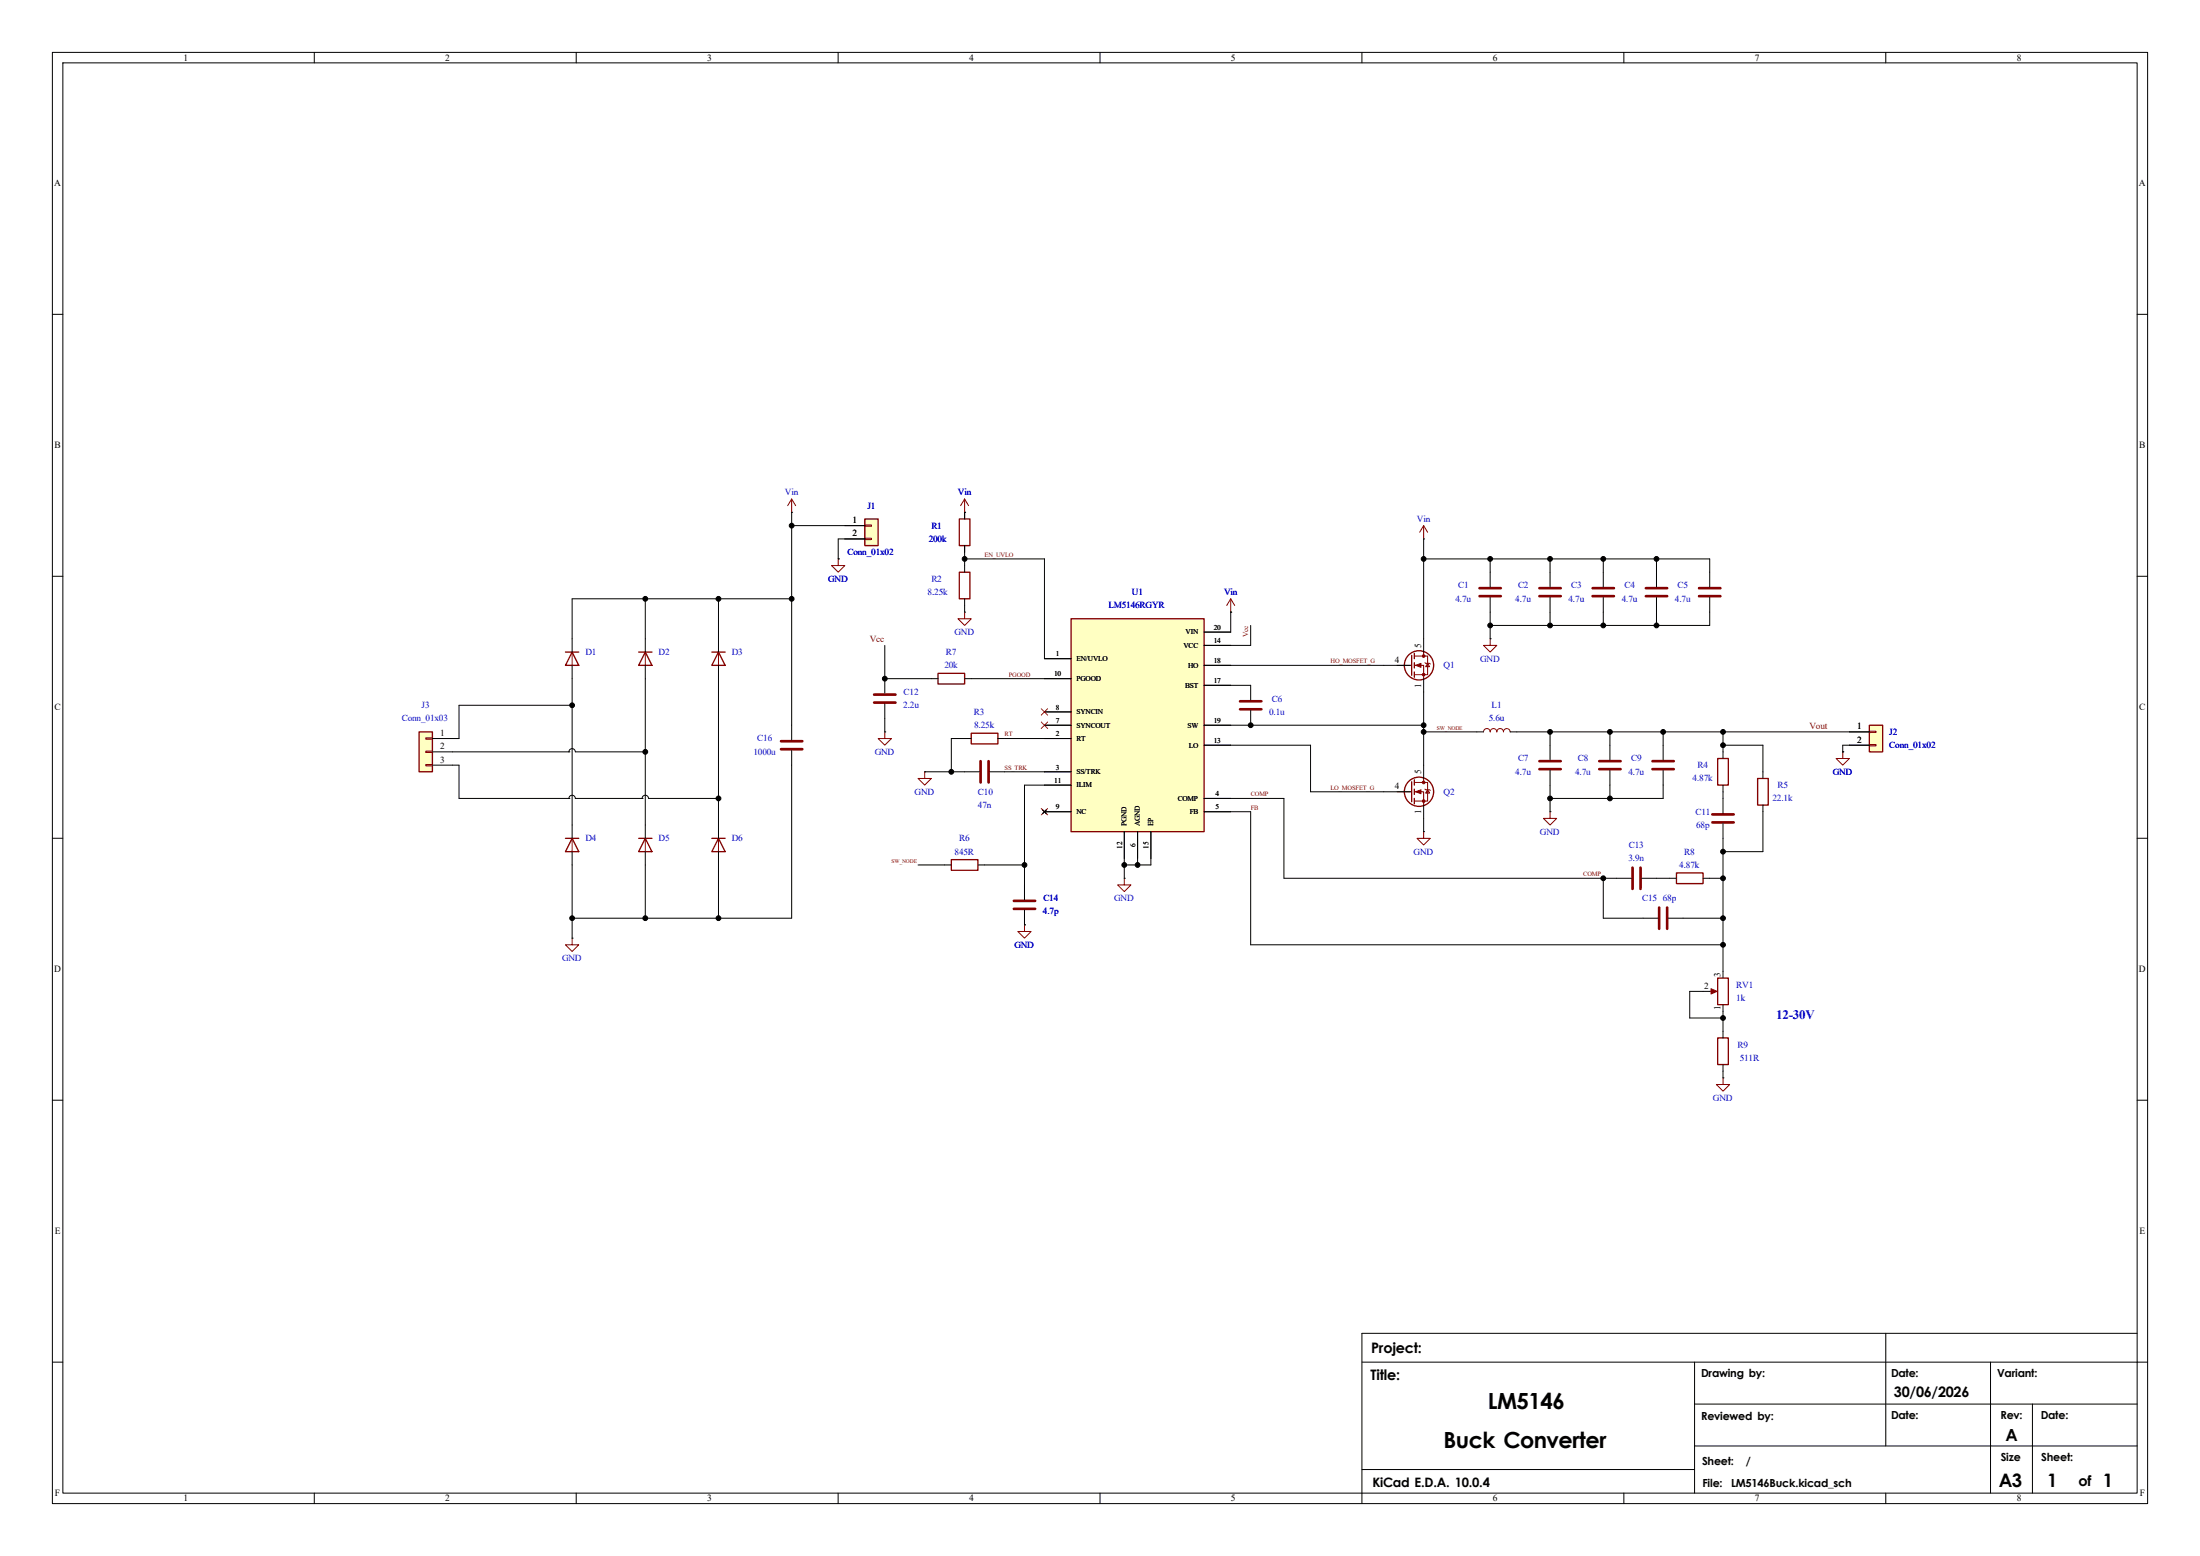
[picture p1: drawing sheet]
<svg xmlns="http://www.w3.org/2000/svg" width="420mm" height="297mm" viewBox="0 0 420 297" stroke-linecap="round" stroke-linejoin="round" font-family="sans-serif">
<g fill="none" stroke="#000" stroke-width=".19">
<path d="M10 10h400v277h-400zM12 12h396v273h-396zM60 10v2M110 10v2M160 10v2M210 10v2M260 10v2M310 10v2M360 10v2M10 60h2M408 60h2M10 110h2"/>
<path d="M271.8 102.9h.1M284.5 109.2v2.8M284.5 114v2.8M295.9 109.2v2.8M295.9 114v2.8M306.1 109.2v2.8M306.1 114v2.8M316.2 109.2v2.8M316.2 114v2.8M326.4 109.2v2.8M326.4 114v2.8M408 110h2"/>
<path d="M137.2 121.9v2.6M137.2 127v2.5M168.9 129.5v2.8M168.9 134.4v2.8M177.8 129.5h1.3M184.1 129.5h1.3M238.8 130.8v2.8M238.8 135.6v2.8M281.9 139.7h1.3M288.3 139.7h1.3M10 160h2M295.9 154.9h.1"/>
<path d="M328.9 143.5v1.3M328.9 149.9v1.2M351.8 143.5h.1M408 160h2M313.7 175.3h2.8M318.5 175.3h2.8M318.8 167.6h1.2M325.1 167.6h1.3M325.1 189.2h1.3M328.9 185.4v1.3M328.9 191.8v1.2M328.9 196.9v1.2"/>
<path d="M10 210h2M328.9 205.7h.1M328.9 203.2v1.3M408 210h2M360 254.5v21.5M408 254.5h-148v32.5M10 260h2M260 260h150M323.5 276h84.5M323.5 260v25M323.5 268h84.5M380 260v25"/>
<path d="M388 268v17M60 285v2M110 285v2M160 285v2M210 285v2M260 280.5h63.5M310 285v2M360 285v2"/>
</g>
<path d="M271.8 100.3l-.8 1.3M271.8 100.3l.7 1.3M271.8 100.3v2.6M137.2 124.5v2.5M283.2 139.7a.64 .64 0 0 1 .6-.6 .64 .64 0 0 1 .7 .6 .64 .64 0 0 1 .6-.6 .64 .64 0 0 1 .6 .6 .64 .64 0 0 1 .7-.6 .64 .64 0 0 1 .6 .6 .64 .64 0 0 1 .7-.6 .64 .64 0 0 1 .6 .6M295.9 154.9v1.3h1.3l-1.3 1.3-1.3-1.3h1.3M351.8 143.5v1.3h1.3l-1.3 1.3-1.3-1.3h1.3M326.4 189.2h1M328.9 205.7v1.3h1.3l-1.3 1.3-1.2-1.3h1.2" fill="none" stroke="#840000" stroke-width=".19"/>
<path d="M135.9 124.5h2.5M137.2 124.5l1.2 2.5h-2.5zM179.1 128.5h5v2.1h-5zM327.9 144.8h2v5.1h-2zM320 166.6h5.1v2.1h-5.1zM327.9 198.1h2v5.1h-2zM327.9 186.7h2v5.1h-2z" fill="none" stroke="#840000" stroke-width=".25"/>
<g fill="none" stroke="#840000" stroke-width=".51">
<path d="M282.4 113.8h4.1M282.4 112.3h4.1M293.9 113.8h4M293.9 112.3h4M304 113.8h4.1M304 112.3h4.1M314.2 113.8h4.1M314.2 112.3h4.1M324.4 113.8h4M324.4 112.3h4M166.9 134.1h4M166.9 132.6h4"/>
<path d="M236.7 135.4h4.1M236.7 133.9h4.1M316.7 173.2v4.1M318.3 173.2v4.1"/>
</g>
<path d="M326.6 188.7l1.2 .5-1.2 .5z" fill="#840000" stroke="#840000" stroke-width=".19"/>
<path d="M356.9 138.4h2.5v5.1h-2.5z" fill="#ffffc2"/>
<path d="M356.9 138.4h2.5v5.1h-2.5z" fill="none" stroke="#840000" stroke-width=".25"/>
<path d="M284.5 121.9v1.3h1.2l-1.2 1.3-1.3-1.3h1.3M356.9 139.6h1.2v.2h-1.2zM356.9 142.1h1.2v.3h-1.2z" fill="none" stroke="#840000" stroke-width=".19"/>
<path d="M284.5 121.9h.1M353.1 139.7h3.8M307.3 142.2v2.8M307.3 147.1v2.8M353.1 142.2h3.8" fill="none" stroke="#000" stroke-width=".19"/>
<path d="M305.3 146.8h4.1M305.3 145.3h4.1" fill="none" stroke="#840000" stroke-width=".51"/>
<path d="M165.1 99.1h2.5v5h-2.5z" fill="#ffffc2"/>
<g fill="none" stroke="#840000" stroke-width=".25">
<path d="M165.1 99.1h2.5v5h-2.5zM269.5 125.1v3.8M270 124.7v1M270 126.5v1M270 128.3v1"/>
<circle cx="270.9" cy="127" r="2.79"/>
</g>
<path d="M160 106.7v1.3h-1.3l1.3 1.2 1.3-1.2h-1.3M165.1 100.2h1.3v.3h-1.3zM165.1 102.7h1.3v.3h-1.3zM266.7 127h2.8M270 125.2h2.5v3.6h-2.5M270 127h1.8v2.5M271.8 124.5v.7M272 126.5l1 .2M272.5 126.6l.4 .7h-.7z" fill="none" stroke="#840000" stroke-width=".19"/>
<path d="M160 106.7h.1M161.3 100.3h3.8M161.3 102.9h3.8M264.2 127h5M271.8 121.9v2.6M271.8 129.5v2.6M308.6 167.6h2.8M313.4 167.6h2.8" fill="none" stroke="#000" stroke-width=".19"/>
<g fill="#840000" stroke="#840000" stroke-width=".19">
<path d="M270.3 127l1-.4v.8z"/>
<circle cx="271.8" cy="125.2" r=".25"/>
<circle cx="271.8" cy="128.8" r=".25"/>
</g>
<path d="M311.7 165.6v4.1M313.2 165.6v4.1" fill="none" stroke="#840000" stroke-width=".51"/>
<path d="M204.5 118.1h25.4v40.7h-25.4z" fill="#ffffc2"/>
<g fill="none" stroke="#840000" stroke-width=".25">
<path d="M204.5 118.1h25.4v40.7h-25.4zM107.9 124.5h2.6M109.2 124.5l1.3 2.5h-2.6zM121.9 124.5h2.6M123.2 124.5l1.3 2.5h-2.6zM269.5 149.2v3.8M270 148.8v1.1M270 150.6v1M270 152.4v1M335.5 148.6h2.1v5.1h-2.1zM135.9 160h2.5M137.2 160l1.2 2.6h-2.5z"/>
<path d="M181.6 164.1h5.1v2h-5.1z"/>
<circle cx="270.9" cy="151.1" r="2.79"/>
</g>
<g fill="none" stroke="#000" stroke-width=".19">
<path d="M151.1 97.8h.1M234.9 116.8h.1M109.2 121.9v2.6M109.2 127v2.5M123.2 121.9v2.6M123.2 127v2.5M151.1 138.4v2.8M168.9 139.7h.1M199.4 125.7h5.1M199.4 138.4h5.1M199.4 135.9h5.1M199.4 129.5h5.1"/>
<path d="M229.9 138.4h5M229.9 123.2h5M229.9 130.8h5M229.9 127h5M229.9 120.7h5M137.2 157.5v2.5M151.1 143.3v2.8M176.5 147.3h.1M184.1 147.3h2.8M189 147.3h2.8M199 154.6l.8 .7M199.4 141h5.1"/>
<path d="M199.4 147.3h5.1M199.4 154.9h5.1M199.4 149.9h5.1M199.8 154.6l-.8 .7M214.6 158.8v5M217.2 158.8v5M219.7 158.8v5M229.9 152.4h5M229.9 154.9h5M229.9 142.2h5M264.2 151.1h5M271.8 158.8h.1"/>
<path d="M271.8 146.1v2.5M271.8 153.7v2.5M295.9 142.2v2.8M295.9 147.1v2.8M317.5 142.2v2.8M317.5 147.1v2.8M328.9 152.4v2.8M328.9 157.2v2.8M336.5 147.3v1.3M336.5 153.7v1.2M137.2 162.6v2.5M180.3 165.1h1.3"/>
<path d="M186.7 165.1h1.3M195.6 176.5h.1M195.6 168.9v2.8M195.6 173.7v2.8M214.6 167.6h.1"/>
</g>
<g fill="none" stroke="#840000" stroke-width=".19">
<path d="M151.1 95.3l-.7 1.2M151.1 95.3l.8 1.2M151.1 95.3v2.5M234.9 114.3l-.7 1.3M234.9 114.3l.8 1.3M234.9 114.3v2.5M109.2 124.5v2.5M123.2 124.5v2.5M168.9 139.7v1.3h-1.3l1.3 1.2 1.3-1.2h-1.3M176.5 147.3v1.3h1.3l-1.3 1.3-1.2-1.3h1.2M266.7 151.1h2.8M270 149.4h2.5v3.5h-2.5"/>
<path d="M270 151.1h1.8v2.6M271.8 158.8v1.2h1.2l-1.2 1.3-1.3-1.3h1.3M271.8 148.6v.8M272 150.6l1 .3M272.5 150.7l.4 .7h-.7zM137.2 160v2.6M195.6 176.5v1.3h-1.3l1.3 1.3 1.2-1.3h-1.2M214.6 167.6v1.3h1.3l-1.3 1.3-1.2-1.3h1.2"/>
</g>
<g fill="#840000" stroke="#840000" stroke-width=".19">
<path d="M270.3 151.1l1-.4v.8z"/>
<circle cx="271.8" cy="149.4" r=".25"/>
<circle cx="271.8" cy="152.9" r=".25"/>
</g>
<path d="M149.1 143h4.1M149.1 141.5h4.1M187.2 145.3v4.1M188.7 145.3v4.1M293.9 146.8h4M293.9 145.3h4M315.5 146.8h4M315.5 145.3h4M326.9 157h4.1M326.9 155.4h4.1M193.5 173.5h4.1M193.5 172h4.1" fill="none" stroke="#840000" stroke-width=".51"/>
<path d="M80 139.7h2.5v7.6h-2.5z" fill="#ffffc2"/>
<path d="M183.1 99.1h2.1v5h-2.1zM183.1 109.2h2.1v5.1h-2.1zM80 139.7h2.5v7.6h-2.5zM185.4 140h5.1v2h-5.1zM107.9 160h2.6M109.2 160l1.3 2.6h-2.6zM121.9 160h2.6M123.2 160l1.3 2.6h-2.6z" fill="none" stroke="#840000" stroke-width=".25"/>
<path d="M184.1 95.3l-.7 1.2M184.1 95.3l.8 1.2M184.1 95.3v2.5M184.1 116.8v1.3h1.3l-1.3 1.3-1.2-1.3h1.2M81.3 140.8h1.2v.3h-1.2zM81.3 143.4h1.2v.2h-1.2zM81.3 145.9h1.2v.3h-1.2zM109.2 179.1v1.2h1.3l-1.3 1.3-1.3-1.3h1.3M109.2 160v2.6M123.2 160v2.6" fill="none" stroke="#840000" stroke-width=".19"/>
<g fill="none" stroke="#000" stroke-width=".19">
<path d="M151.1 97.8v40.6M184.1 97.8h.1M184.1 97.8v1.3M123.2 114.3v7.6M137.2 114.3v7.6M151.1 114.3h-41.9v7.6M151.1 100.3h14M160 106.7h.1M165.1 102.9h-5.1v3.8M184.1 116.8h.1M184.1 104.1v5.1M184.1 114.3v2.5"/>
<path d="M184.1 106.7h15.3v19h5.1M234.9 116.8h.1M234.9 116.8v3.9h-5M238.8 119.4v3.8h-8.9M271.8 106.7h54.6v2.5M271.8 102.9v19M284.5 106.7v2.5M284.5 116.8v5.1M295.9 106.7v2.5M295.9 116.8v2.6M306.1 106.7v2.5M306.1 116.8v2.6"/>
<path d="M316.2 106.7v2.5M316.2 116.8v2.6M326.4 116.8v2.6h-41.9M109.2 134.6h-21.6v6.4h-5.1M109.2 129.5v30.5M123.2 129.5v30.5M137.2 129.5v28M168.9 123.2v6.3h8.9M168.9 137.2v2.5M185.4 129.5h19.1M199.4 138.4h5.1M199.4 135.9h5.1"/>
<path d="M229.9 127h34.3M229.9 138.4h41.9M229.9 130.8h8.9M271.8 132.1v14M271.8 139.7h10.1M289.6 139.7h67.3M295.9 139.7v2.5M307.3 139.7v2.5M317.5 139.7v2.5M328.9 139.7v3.8M82.5 143.5h26.1M82.5 146.1h5.1v6.3h21"/>
<path d="M108.6 152.4h.1M108.6 152.4l.2-.4 .4-.2 .5 .2 .1 .4h12.8M108.6 143.5h.1M108.6 143.5l.2-.4 .4-.2 .5 .2 .1 .4h13.4M122.6 152.4h.1M122.6 152.4l.2-.4 .4-.2 .4 .2 .2 .4h13.4M151.1 146.1v29.2h-41.9M176.5 147.3h7.6M185.4 141h-3.8v6.3M190.5 141h14M191.8 147.3h12.7M199 154.6l.8 .7"/>
<path d="M199.4 154.9h5.1M199.8 154.6l-.8 .7M204.5 149.9h-8.9v21.8M214.6 158.8v8.8M217.2 158.8v6.3M219.7 158.8v6.3h-5.1M229.9 152.4h15.2v15.2h63.5M229.9 142.2h20.3v8.9h14M229.9 154.9h8.9v25.4h90.1M271.8 156.2v2.6M295.9 149.9v5M307.3 149.9v2.5"/>
<path d="M317.5 149.9v2.5h-21.6M328.9 151.1v1.3M328.9 142.2h7.6v5.1M336.5 154.9v7.7h-7.6M351.8 143.5h.1M356.9 142.2h-5.1v1.3M109.2 179.1h.1M109.2 162.6v16.5M123.2 162.6v12.7M137.2 165.1v10.2M175.3 165.1h5M188 165.1h7.6"/>
<path d="M195.6 176.5h.1M195.6 173.7v2.8M306.1 167.6v7.7h7.6M316.2 167.6h2.6M321.3 175.3h7.6M326.4 167.6h2.5M328.9 160v25.4M325.1 189.2h-2.5v5.1h6.3M328.9 193v3.9M328.9 204.5v1.2"/>
</g>
<path d="M198.8 135.3l1.2 1.2M198.8 137.8l1.2 1.2M200 135.3l-1.2 1.2M200 137.8l-1.2 1.2M198.8 154.3l1.2 1.2M200 154.3l-1.2 1.2" fill="none" stroke="#f00" stroke-width=".19"/>
<g fill="#000" stroke="#000" stroke-width=".19">
<circle cx="123.2" cy="114.3" r=".46"/>
<circle cx="137.2" cy="114.3" r=".46"/>
<circle cx="151.1" cy="100.3" r=".46"/>
<circle cx="151.1" cy="114.3" r=".46"/>
<circle cx="184.1" cy="106.7" r=".46"/>
<circle cx="271.8" cy="106.7" r=".46"/>
<circle cx="284.5" cy="119.4" r=".46"/>
<circle cx="284.5" cy="106.7" r=".46"/>
<circle cx="295.9" cy="106.7" r=".46"/>
<circle cx="295.9" cy="119.4" r=".46"/>
<circle cx="306.1" cy="106.7" r=".46"/>
<circle cx="306.1" cy="119.4" r=".46"/>
<circle cx="316.2" cy="106.7" r=".46"/>
<circle cx="316.2" cy="119.4" r=".46"/>
<circle cx="109.2" cy="134.6" r=".46"/>
<circle cx="168.9" cy="129.5" r=".46"/>
<circle cx="238.8" cy="138.4" r=".46"/>
<circle cx="271.8" cy="139.7" r=".46"/>
<circle cx="271.8" cy="138.4" r=".46"/>
<circle cx="295.9" cy="139.7" r=".46"/>
<circle cx="307.3" cy="139.7" r=".46"/>
<circle cx="317.5" cy="139.7" r=".46"/>
<circle cx="328.9" cy="139.7" r=".46"/>
<circle cx="123.2" cy="143.5" r=".46"/>
<circle cx="137.2" cy="152.4" r=".46"/>
<circle cx="181.6" cy="147.3" r=".46"/>
<circle cx="295.9" cy="152.4" r=".46"/>
<circle cx="307.3" cy="152.4" r=".46"/>
<circle cx="328.9" cy="142.2" r=".46"/>
<circle cx="109.2" cy="175.3" r=".46"/>
<circle cx="123.2" cy="175.3" r=".46"/>
<circle cx="137.2" cy="175.3" r=".46"/>
<circle cx="195.6" cy="165.1" r=".46"/>
<circle cx="214.6" cy="165.1" r=".46"/>
<circle cx="217.2" cy="165.1" r=".46"/>
<circle cx="306.1" cy="167.6" r=".46"/>
<circle cx="328.9" cy="167.6" r=".46"/>
<circle cx="328.9" cy="175.3" r=".46"/>
<circle cx="328.9" cy="162.6" r=".46"/>
<circle cx="328.9" cy="194.3" r=".46"/>
<circle cx="328.9" cy="180.3" r=".46"/>
</g>
<g font-size="4.2">
<text x="284" y="269">LM5146</text>
<text x="275.6" y="276.4">Buck Converter</text>
</g>
<g font-size="3.5">
<text x="381.6" y="283.8">A3</text>
<text x="390.8" y="283.8">1</text>
<text x="401.4" y="283.8">1</text>
</g>
<text font-size="3.2" x="382.8" y="275">A</text>
<g font-size="2.8">
<text x="261.6" y="263.3">Title:</text>
<text x="261.8" y="258.2">Project:</text>
<text x="361.6" y="266.6">30/06/2026</text>
<text x="396.8" y="283.7">of</text>
</g>
<text font-size="2.5" fill="#0000c2" x="339.1" y="194.4">12-30V</text>
<text font-size="2.5" x="262" y="283.9">KiCad E.D.A. 10.0.4</text>
<g font-size="2.1">
<text x="324.8" y="262.9">Drawing by:</text>
<text x="361" y="262.8">Date:</text>
<text x="381.3" y="262.8">Variant:</text>
<text x="324.8" y="271">Reviewed by:</text>
<text x="361" y="270.8">Date:</text>
<text x="381.9" y="270.8">Rev:</text>
<text x="389.6" y="270.9">Date:</text>
<text x="324.9" y="279.6">Sheet:</text>
<text x="333.3" y="279.6">/</text>
<text x="381.9" y="278.9">Size</text>
<text x="389.7" y="278.9">Sheet:</text>
<text x="325" y="283.8">File:</text>
<text x="330.5" y="283.8">LM5146Buck.kicad_sch</text>
</g>
<g font-size="1.8">
<text x="35" y="11.6">1</text>
<text x="85" y="11.6">2</text>
<text x="135" y="11.6">3</text>
<text x="185" y="11.6">4</text>
<text x="235" y="11.6">5</text>
<text x="285" y="11.6">6</text>
<text x="335" y="11.6">7</text>
<text x="385" y="11.6">8</text>
<text x="10.3" y="35.6">A</text>
<text x="408.3" y="35.6">A</text>
<text x="10.4" y="85.6">B</text>
<text x="408.4" y="85.6">B</text>
<text x="162.8" y="99.9">1</text>
<text x="162.8" y="102.4">2</text>
<text x="271.3" y="123.6" transform="rotate(-90 271.3 123.6)">5</text>
<text x="266.3" y="126.5">4</text>
<text x="271.3" y="131.3" transform="rotate(-90 271.3 131.3)">1</text>
<text x="10.4" y="135.6">C</text>
<text x="408.4" y="135.6">C</text>
<text x="84" y="140.5">1</text>
<text x="84" y="143">2</text>
<text x="354.5" y="139.2">1</text>
<text x="354.5" y="141.8">2</text>
<text x="84" y="145.6">3</text>
<text x="271.3" y="147.8" transform="rotate(-90 271.3 147.8)">5</text>
<text x="266.3" y="150.7">4</text>
<text x="271.3" y="155.4" transform="rotate(-90 271.3 155.4)">1</text>
<text x="10.3" y="185.6">D</text>
<text x="408.3" y="185.6">D</text>
<text x="325.3" y="188.8">2</text>
<text x="328.5" y="186.5" transform="rotate(-90 328.5 186.5)">3</text>
<text x="328.5" y="192.8" transform="rotate(-90 328.5 192.8)">1</text>
<text x="10.4" y="235.6">E</text>
<text x="408.4" y="235.6">E</text>
<text x="10.5" y="285.6">F</text>
<text x="35" y="286.6">1</text>
<text x="85" y="286.6">2</text>
<text x="135" y="286.6">3</text>
<text x="185" y="286.6">4</text>
<text x="235" y="286.6">5</text>
<text x="285" y="286.6">6</text>
<text x="335" y="286.6">7</text>
<text x="385" y="286.6">8</text>
<text x="408.5" y="285.6">F</text>
</g>
<g font-size="1.8" fill="#0000c2">
<text x="149.9" y="94.5">Vin</text>
<text x="182.9" y="94.5">Vin</text>
<text x="165.6" y="97.1">J1</text>
<text x="177.8" y="100.9">R1</text>
<text x="270.5" y="99.6">Vin</text>
<text x="161.8" y="106">Conn_01x02</text>
<text x="177.3" y="103.4">200k</text>
<text x="158.1" y="111">GND</text>
<text x="177.1" y="113.6">8.25k</text>
<text x="177.8" y="111">R2</text>
<text x="216.1" y="113.6">U1</text>
<text x="233.7" y="113.6">Vin</text>
<text x="278.4" y="112.3">C1</text>
<text x="289.8" y="112.3">C2</text>
<text x="300" y="112.3">C3</text>
<text x="310.1" y="112.3">C4</text>
<text x="320.3" y="112.3">C5</text>
<text x="211.6" y="116.1">LM5146RGYR</text>
<text x="277.8" y="114.9">4.7u</text>
<text x="289.3" y="114.9">4.7u</text>
<text x="299.4" y="114.9">4.7u</text>
<text x="309.6" y="114.9">4.7u</text>
<text x="319.8" y="114.9">4.7u</text>
<text x="111.8" y="125">D1</text>
<text x="125.7" y="125">D2</text>
<text x="139.7" y="125">D3</text>
<text x="180.6" y="125">R7</text>
<text x="182.2" y="121.2">GND</text>
<text x="180.3" y="127.6">20k</text>
<text x="275.6" y="127.6">Q1</text>
<text x="282.6" y="126.3">GND</text>
<text x="76.7" y="137.7">Conn_01x03</text>
<text x="80.5" y="135.2">J3</text>
<text x="172.4" y="135.2">2.2u</text>
<text x="172.5" y="132.6">C12</text>
<text x="185.9" y="136.4">R3</text>
<text x="242.3" y="136.4">0.1u</text>
<text x="242.8" y="133.9">C6</text>
<text x="284.2" y="137.7">5.6u</text>
<text x="284.8" y="135.2">L1</text>
<text x="144.6" y="141.5">C16</text>
<text x="186" y="139">8.25k</text>
<text x="360.7" y="142.8">Conn_01x02</text>
<text x="360.7" y="140.3">J2</text>
<text x="143.8" y="144.1">1000u</text>
<text x="167" y="144.1">GND</text>
<text x="289.3" y="147.9">4.7u</text>
<text x="289.8" y="145.3">C7</text>
<text x="300.7" y="147.9">4.7u</text>
<text x="301.2" y="145.3">C8</text>
<text x="310.9" y="147.9">4.7u</text>
<text x="311.4" y="145.3">C9</text>
<text x="323.1" y="149.1">4.87k</text>
<text x="324.1" y="146.6">R4</text>
<text x="349.9" y="147.9">GND</text>
<text x="174.6" y="151.7">GND</text>
<text x="186.7" y="154.2">47n</text>
<text x="186.7" y="151.7">C10</text>
<text x="275.6" y="151.7">Q2</text>
<text x="323.7" y="155.5">C11</text>
<text x="338.4" y="153">22.1k</text>
<text x="339.3" y="150.4">R5</text>
<text x="111.8" y="160.6">D4</text>
<text x="125.7" y="160.6">D5</text>
<text x="139.7" y="160.6">D6</text>
<text x="183.1" y="160.6">R6</text>
<text x="294" y="159.3">GND</text>
<text x="310.9" y="161.8">C13</text>
<text x="323.8" y="158">68p</text>
<text x="182.2" y="163.1">845R</text>
<text x="269.9" y="163.1">GND</text>
<text x="310.9" y="164.4">3.9n</text>
<text x="320.6" y="165.7">4.87k</text>
<text x="321.5" y="163.1">R8</text>
<text x="199.2" y="172">C14</text>
<text x="212.7" y="172">GND</text>
<text x="313.5" y="172">C15</text>
<text x="317.4" y="172">68p</text>
<text x="199.1" y="174.5">4.7p</text>
<text x="107.3" y="183.4">GND</text>
<text x="193.7" y="180.9">GND</text>
<text x="331.5" y="188.5">RV1</text>
<text x="331.5" y="191.1">1k</text>
<text x="331.7" y="199.9">R9</text>
<text x="332.1" y="202.5">511R</text>
<text x="327" y="210.1">GND</text>
</g>
<g font-size="1.8" fill="#840000">
<text x="166" y="122.6">Vcc</text>
<text x="345.4" y="139.1">Vout</text>
</g>
<g font-size="1.4">
<text x="201.6" y="125.3">1</text>
<text x="225.9" y="123.6">VCC</text>
<text x="226.3" y="121.1">VIN</text>
<text x="231.7" y="122.8">14</text>
<text x="231.7" y="120.2">20</text>
<text x="201.2" y="129.1">10</text>
<text x="205.5" y="126.2">EN/UVLO</text>
<text x="205.5" y="130">PGOOD</text>
<text x="226.2" y="131.3">BST</text>
<text x="226.8" y="127.4">HO</text>
<text x="231.7" y="130.4">17</text>
<text x="231.7" y="126.6">18</text>
<text x="201.6" y="135.5">8</text>
<text x="205.5" y="136.3">SYNCIN</text>
<text x="201.6" y="140.5">2</text>
<text x="201.6" y="138">7</text>
<text x="205.5" y="141.4">RT</text>
<text x="205.5" y="138.9">SYNCOUT</text>
<text x="226.7" y="138.9">SW</text>
<text x="227" y="142.7">LO</text>
<text x="231.7" y="141.8">13</text>
<text x="231.7" y="138">19</text>
<text x="201.2" y="149.4">11</text>
<text x="201.6" y="146.9">3</text>
<text x="205.5" y="147.8">SS/TRK</text>
<text x="201.6" y="154.5">9</text>
<text x="205.5" y="155.4">NC</text>
<text x="205.5" y="150.3">ILIM</text>
<text x="224.8" y="152.8">COMP</text>
<text x="227.1" y="155.4">FB</text>
<text x="232.1" y="152">4</text>
<text x="232.1" y="154.5">5</text>
<text x="215.1" y="157.7" transform="rotate(-90 215.1 157.7)">PGND</text>
<text x="216.7" y="161.6" transform="rotate(-90 216.7 161.6)">6</text>
<text x="217.6" y="157.7" transform="rotate(-90 217.6 157.7)">AGND</text>
<text x="220.2" y="157.7" transform="rotate(-90 220.2 157.7)">EP</text>
<text x="214.2" y="162" transform="rotate(-90 214.2 162)">12</text>
<text x="219.3" y="162" transform="rotate(-90 219.3 162)">15</text>
</g>
<text font-size="1.4" fill="#840000" x="238.3" y="121.7" transform="rotate(-90 238.3 121.7)">Vcc</text>
<g font-size="1.2" fill="#840000">
<text x="188" y="106.3">EN_UVLO</text>
<text x="192.6" y="129.1">PGOOD</text>
<text x="254" y="126.6">HO_MOSFET_G</text>
<text x="191.8" y="140.6">RT</text>
<text x="191.8" y="146.9">SS_TRK</text>
<text x="238.8" y="152">COMP</text>
<text x="238.8" y="154.5">FB</text>
<text x="254" y="150.7">LO_MOSFET_G</text>
<text x="302.3" y="167.2">COMP</text>
</g>
<g font-size="1.1" fill="#840000">
<text x="274.3" y="139.4">SW_NODE</text>
<text x="170.2" y="164.8">SW_NODE</text>
</g>
</svg>
